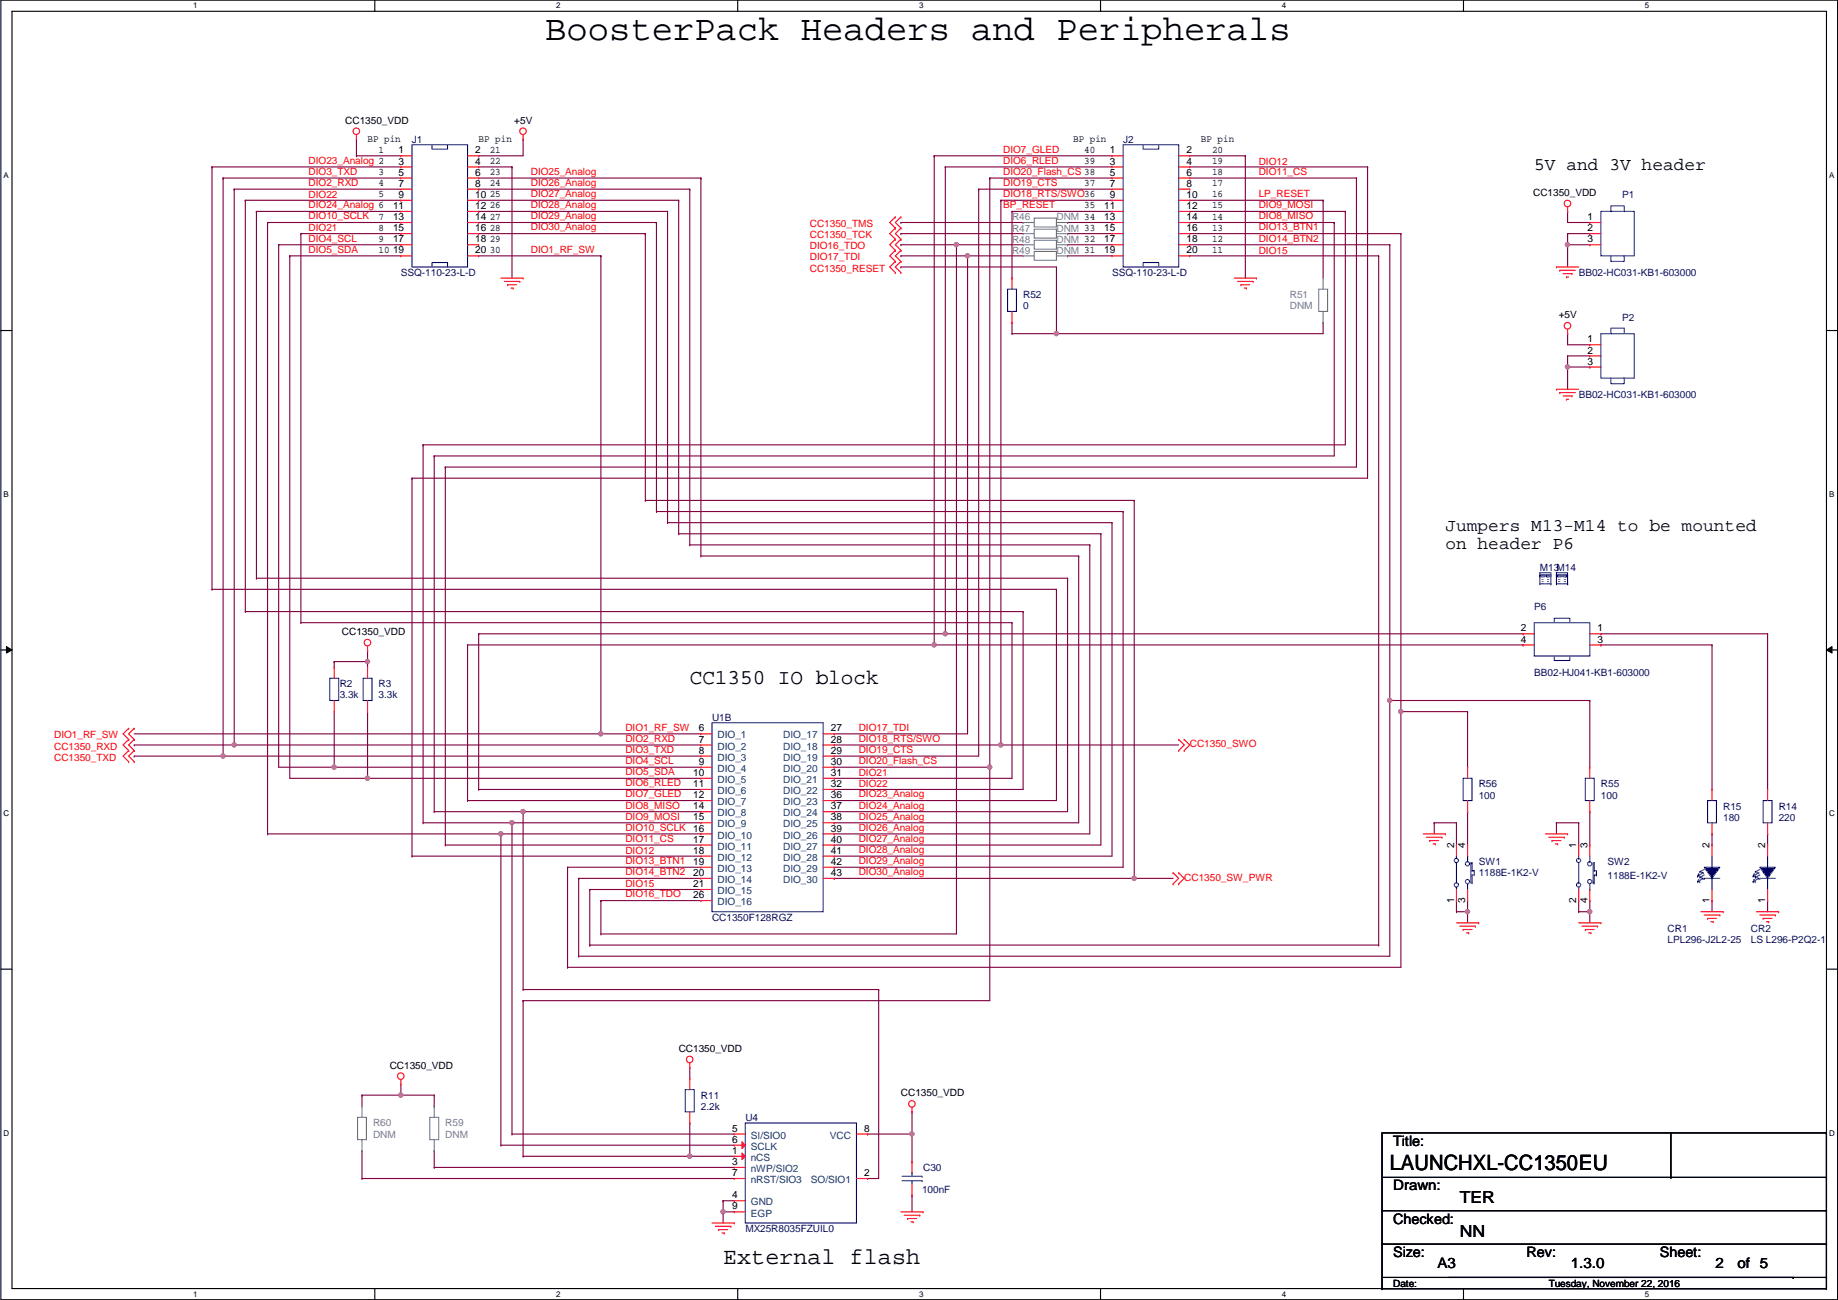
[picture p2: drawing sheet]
<svg xmlns="http://www.w3.org/2000/svg" width="420mm" height="297mm" viewBox="0 0 420 297" stroke-linecap="round" stroke-linejoin="round" font-family="sans-serif">
<path d="M.2 0h419.9v297h-419.9zM2.7 2.6h414.8v291.8h-414.8z" fill="none" stroke="#000" stroke-width=".25"/>
<g fill="#fff">
<path d="M44.2 .3h1v2h-1z"/>
<path d="M44.2 294.7h1v2h-1z"/>
</g>
<path d="M85.7 0v2.6M85.7 294.4v2.6" fill="none" stroke="#000" stroke-width=".25"/>
<g fill="#fff">
<path d="M127.1 .3h1v2h-1z"/>
<path d="M127.1 294.7h1v2h-1z"/>
</g>
<path d="M168.6 0v2.6M168.6 294.4v2.6" fill="none" stroke="#000" stroke-width=".25"/>
<g fill="#fff">
<path d="M210.1 .3h1v2h-1z"/>
<path d="M210.1 294.7h1v2h-1z"/>
</g>
<path d="M251.6 0v2.6M251.6 294.4v2.6" fill="none" stroke="#000" stroke-width=".25"/>
<g fill="#fff">
<path d="M293 .3h1v2h-1z"/>
<path d="M293 294.7h1v2h-1z"/>
</g>
<path d="M334.5 0v2.6M334.5 294.4v2.6" fill="none" stroke="#000" stroke-width=".25"/>
<g fill="#fff">
<path d="M376 .3h1v2h-1z"/>
<path d="M376 294.7h1v2h-1z"/>
<path d="M.8 39h1.2v2h-1.2z"/>
<path d="M418.2 39h1.1v2h-1.1z"/>
<path d="M.8 112h1.2v2h-1.2z"/>
<path d="M418.2 112h1.1v2h-1.1z"/>
</g>
<path d="M.2 75.5h2.5M417.5 75.5h2.6" fill="none" stroke="#000" stroke-width=".25"/>
<g fill="#fff">
<path d="M.8 185h1.3v1.9h-1.3z"/>
<path d="M418.2 185h1.2v1.9h-1.2z"/>
</g>
<path d="M.2 148.5h2.5M417.5 148.5h2.6" fill="none" stroke="#000" stroke-width=".25"/>
<path d="M1.5 147.7l1.2 .8-1.2 .7zM417.5 148.5l1.3-.8v1.5z" fill="#000"/>
<path d="M1.5 147.7l1.2 .8-1.2 .7zM417.5 148.5l1.3-.8v1.5z" fill="none" stroke="#000" stroke-width=".23"/>
<g fill="#fff">
<path d="M.8 257.9h1.3v2h-1.3z"/>
<path d="M418.2 257.9h1.2v2h-1.2z"/>
</g>
<path d="M.2 221.4h2.5M417.5 221.4h2.6" fill="none" stroke="#000" stroke-width=".25"/>
<path d="M358.3 53.4h.1M358.3 55.9h.1M358.3 53.4h5.1M358.3 53.4v7.6M358.3 55.9h5.1M363.4 53.4h.1M363.4 55.9h.1" fill="none" stroke="#800040" stroke-width=".25"/>
<circle cx="358.3" cy="55.9" r=".49" fill="#f0f"/>
<circle cx="358.3" cy="55.9" r=".49" fill="none" stroke="#f0f" stroke-width=".25"/>
<path d="M190.7 170.2h.1M190.7 170.2h38.1M208.5 254h.1M208.5 254v5.1" fill="none" stroke="#800040" stroke-width=".25"/>
<circle cx="228.8" cy="170.2" r=".49" fill="#f0f"/>
<circle cx="228.8" cy="170.2" r=".49" fill="none" stroke="#f0f" stroke-width=".25"/>
<path d="M218.6 55.9h.1M218.6 55.9h15.3M221.2 58.5h.1M221.2 58.5h12.7M358.3 81.3h.1M358.3 83.9h.1M358.3 81.3h5.1M358.3 81.3v7.6M358.3 83.9h5.1M363.4 81.3h.1M363.4 83.9h.1" fill="none" stroke="#800040" stroke-width=".25"/>
<circle cx="358.3" cy="83.8" r=".49" fill="#f0f"/>
<circle cx="358.3" cy="83.8" r=".49" fill="none" stroke="#f0f" stroke-width=".25"/>
<g fill="none" stroke="#800040" stroke-width=".25">
<path d="M81.5 31.8h.1M81.5 35.6h.1M81.5 31.8v3.8M81.5 35.6h10.1M109.4 38.1h7.6M117 38.1h.1M119.6 31.8h.1M119.6 31.8v3.8M272 35.6h12.7M284.7 35.6h.1M51 40.7h.1M51 40.7h40.6"/>
<path d="M53.5 43.2h.1M53.5 43.2h38.1M61.2 50.8h.1M61.2 50.8h30.4M63.7 55.9h.1M63.7 55.9h27.9M66.2 58.5h.1M66.2 58.5h25.4M109.4 50.8h40.7M109.4 53.4h38.1M109.4 58.5h28M137.4 58.5h.1"/>
<path d="M147.5 53.4h.1M150.1 50.8h.1M228.8 45.8h.1M228.8 45.8h25.4M272 50.8h33M272 40.7h38.1M272 48.3h35.5M305 50.8h.1M307.5 48.3h.1M310.1 40.7h.1M94.2 109.3h.1M94.2 109.3h218.4"/>
<path d="M99.3 104.2h.1M99.3 104.2h205.7M101.8 106.7h.1M101.8 106.7h208.3M58.6 132.1h.1M58.6 132.1h185.4M129.7 198.2h.1M129.7 198.2h30.5M132.3 200.7h.1M132.3 200.7h27.9M129.7 221h.1M129.7 221h190.5"/>
<path d="M157.7 256.6h.1M157.7 256.6v7.6"/>
</g>
<circle cx="157.7" cy="264.2" r=".49" fill="#f0f"/>
<circle cx="157.7" cy="264.2" r=".49" fill="none" stroke="#f0f" stroke-width=".25"/>
<path d="M117 259.1h.1M117 259.1h50.8M114.5 261.7h.1M114.5 261.7h53.3M119.6 264.2h.1M119.6 264.2h48.2M157.7 264.2h.1M165.3 274.4h.1M165.3 276.9h.1M165.3 274.4h2.5M165.3 274.4v2.5M165.3 276.9h2.5" fill="none" stroke="#800040" stroke-width=".25"/>
<circle cx="165.3" cy="276.9" r=".49" fill="#f0f"/>
<circle cx="165.3" cy="276.9" r=".49" fill="none" stroke="#f0f" stroke-width=".25"/>
<path d="M198.3 259.1h.1M198.3 259.1h10.2v6.4M165.3 276.9h.1M165.3 276.9v2.5M198.3 269.3h.1M198.3 269.3h2.6M208.5 265.5h.1" fill="none" stroke="#800040" stroke-width=".25"/>
<circle cx="208.5" cy="259.1" r=".49" fill="#f0f"/>
<circle cx="208.5" cy="259.1" r=".49" fill="none" stroke="#f0f" stroke-width=".25"/>
<g fill="none" stroke="#800040" stroke-width=".25">
<path d="M61.2 50.8h.1M61.2 50.8v139.7M305 50.8h.1M305 50.8v53.4M307.5 48.3h.1M307.5 48.3v53.3M310.1 40.7h.1M310.1 40.7v66M358.3 48.3h.1M358.3 48.3v2.5h5.1M363.4 50.8h.1M358.3 76.2h.1"/>
<path d="M358.3 76.2v2.6h5.1M363.4 78.8h.1M30.7 170.2h.1M30.7 172.8h.1M30.7 170.2h22.8M30.7 172.8h20.3M190.7 167.7h.1M190.7 167.7h30.5M61.2 190.5h.1M61.2 190.5h53.3M129.7 198.2h.1M129.7 198.2v22.8"/>
<path d="M137.4 213.4h.1M137.4 213.4h81.2"/>
</g>
<circle cx="114.5" cy="190.5" r=".49" fill="#f0f"/>
<circle cx="114.5" cy="190.5" r=".49" fill="none" stroke="#f0f" stroke-width=".25"/>
<path d="M96.7 188h.1M96.7 188h20.3" fill="none" stroke="#800040" stroke-width=".25"/>
<circle cx="117" cy="188" r=".49" fill="#f0f"/>
<circle cx="117" cy="188" r=".49" fill="none" stroke="#f0f" stroke-width=".25"/>
<path d="M96.7 101.6h.1M96.7 101.6v86.4M96.7 101.6h210.8M99.3 185.5h.1M99.3 185.5h20.3" fill="none" stroke="#800040" stroke-width=".25"/>
<circle cx="119.6" cy="185.4" r=".49" fill="#f0f"/>
<circle cx="119.6" cy="185.4" r=".49" fill="none" stroke="#f0f" stroke-width=".25"/>
<g fill="none" stroke="#800040" stroke-width=".25">
<path d="M99.3 104.2h.1M99.3 104.2v81.3M101.8 106.7h.1M101.8 106.7v86.4M391.4 147.4h.1M391.4 147.4v33M404.1 144.8h.1M404.1 144.8v35.6M101.8 193.1h.1M101.8 193.1h58.4M114.5 190.5h.1M114.5 190.5v71.2"/>
<path d="M114.5 190.5h45.7M117 188h.1M117 188v71.1M117 188h43.2M391.4 190.5h.1M391.4 190.5v2.6M404.1 190.5h.1M404.1 190.5v2.6M360.9 205.8h.1M360.9 205.8v2.5M363.4 208.3h.1M363.4 205.8h.1"/>
<path d="M363.4 205.8v5.1M391.4 205.8h.1M391.4 205.8v2.5M404.1 205.8h.1M404.1 205.8v2.5"/>
</g>
<circle cx="363.4" cy="208.3" r=".49" fill="#f0f"/>
<circle cx="363.4" cy="208.3" r=".49" fill="none" stroke="#f0f" stroke-width=".25"/>
<path d="M109.4 144.8h.1M109.4 144.8h106.7M335.5 162.6h.1M335.5 162.6v12.7M363.4 160.1h.1M363.4 160.1v15.2M335.5 208.3h.1M335.5 208.3v2.6M360.9 208.3h.1M360.9 208.3h2.5" fill="none" stroke="#800040" stroke-width=".25"/>
<circle cx="216.1" cy="144.8" r=".49" fill="#f0f"/>
<circle cx="216.1" cy="144.8" r=".49" fill="none" stroke="#f0f" stroke-width=".25"/>
<path d="M109.4 35.6h.1M109.4 35.6h10.2M218.6 55.9h.1M218.6 55.9v157.5M221.2 58.5h.1M221.2 58.5v109.2M366 147.4h.1M366 144.8h.1M366 147.4h25.4M366 144.8h38.1" fill="none" stroke="#800040" stroke-width=".25"/>
<circle cx="221.2" cy="58.4" r=".49" fill="#f0f"/>
<circle cx="221.2" cy="58.4" r=".49" fill="none" stroke="#f0f" stroke-width=".25"/>
<path d="M53.5 43.2h.1M53.5 43.2v127" fill="none" stroke="#800040" stroke-width=".25"/>
<circle cx="53.5" cy="170.2" r=".49" fill="#f0f"/>
<circle cx="53.5" cy="170.2" r=".49" fill="none" stroke="#f0f" stroke-width=".25"/>
<path d="M51 40.7h.1M51 40.7v132.1M53.5 170.2h.1M53.5 170.2h106.7" fill="none" stroke="#800040" stroke-width=".25"/>
<circle cx="51" cy="172.7" r=".49" fill="#f0f"/>
<circle cx="51" cy="172.7" r=".49" fill="none" stroke="#f0f" stroke-width=".25"/>
<g fill="none" stroke="#800040" stroke-width=".25">
<path d="M63.7 55.9h.1M63.7 55.9v119.4h12.7M66.2 58.5h.1M66.2 58.5v119.3h17.8M137.4 58.5h.1M137.4 58.5v109.2M228.8 45.8h.1M228.8 45.8v124.4M106.9 147.4h.1M106.9 147.4v35.5M109.4 144.8h.1M109.4 144.8v35.6"/>
<path d="M216.1 144.8h132.1M348.2 144.8h.1M51 172.8h.1M51 172.8h109.2M76.4 175.3h.1M84 177.8h.1M137.4 167.7h.1M137.4 167.7h22.8M106.9 182.9h.1M106.9 182.9h53.3M109.4 180.4h.1M109.4 180.4h50.8"/>
<path d="M190.7 182.9h.1M190.7 185.5h.1M190.7 188h.1M190.7 190.5h.1M190.7 193.1h.1M190.7 195.6h.1M190.7 198.2h.1M190.7 182.9h50.8M190.7 185.5h53.3M190.7 188h55.9M190.7 190.5h58.4M190.7 193.1h61"/>
<path d="M190.7 195.6h63.5M190.7 198.2h66M134.8 203.2h.1M134.8 203.2h25.4"/>
</g>
<circle cx="137.3" cy="167.7" r=".49" fill="#f0f"/>
<circle cx="137.3" cy="167.7" r=".49" fill="none" stroke="#f0f" stroke-width=".25"/>
<g fill="none" stroke="#800040" stroke-width=".25">
<path d="M205.9 50.8h.1M205.9 53.4h.1M205.9 50.8h28M205.9 53.4h28M272 45.8h30.5M302.5 45.8h.1M94.2 109.3h.1M94.2 109.3v86.3M190.7 177.8h.1M190.7 175.3h.1M190.7 177.8h40.6M190.7 175.3h35.6"/>
<path d="M94.2 195.6h.1M94.2 195.6h66M119.6 185.5h.1M119.6 185.5v40.6M119.6 185.5h40.6M190.7 180.4h.1M190.7 180.4h43.2M119.6 226.1h.1M119.6 226.1h81.3M200.9 226.1h.1M200.9 226.1v43.2"/>
</g>
<circle cx="226.2" cy="175.3" r=".49" fill="#f0f"/>
<circle cx="226.2" cy="175.3" r=".49" fill="none" stroke="#f0f" stroke-width=".25"/>
<g fill="none" stroke="#800040" stroke-width=".25">
<path d="M205.9 55.9h.1M205.9 55.9h12.7M223.7 43.2h.1M223.7 43.2v129.6h-33M226.3 40.7h.1M226.3 40.7v134.6M233.9 139.7h.1M233.9 139.7v40.7M231.3 142.3h.1M231.3 142.3v35.5M190.7 172.8h.1M190.7 200.7h.1"/>
<path d="M190.7 200.7h68.6M119.6 228.6h.1M119.6 228.6h106.7M119.6 228.6v35.6"/>
</g>
<circle cx="218.6" cy="55.9" r=".49" fill="#f0f"/>
<circle cx="218.6" cy="55.9" r=".49" fill="none" stroke="#f0f" stroke-width=".25"/>
<g fill="none" stroke="#800040" stroke-width=".25">
<path d="M117 38.1h.1M117 38.1v25.4M284.7 35.6h.1M284.7 35.6v27.9M205.9 58.5h.1M205.9 58.5h15.3M244 50.8h.1M244 53.4h.1M244 55.9h.1M244 58.5h.1M244 58.5h10.2M244 50.8h10.2"/>
<path d="M244 53.4h10.2M244 55.9h10.2M302.5 45.8h.1M302.5 45.8v17.7M205.9 61h.1M205.9 61h35.6v15.2M231.3 76.2h.1M231.3 76.2h10.2M241.5 76.2h.1M332.9 205.8h.1M332.9 208.3h.1M332.9 205.8v2.5"/>
<path d="M335.5 205.8h.1M335.5 205.8v2.5h-2.6"/>
</g>
<circle cx="335.5" cy="208.3" r=".49" fill="#f0f"/>
<circle cx="335.5" cy="208.3" r=".49" fill="none" stroke="#f0f" stroke-width=".25"/>
<g fill="none" stroke="#800040" stroke-width=".25">
<path d="M48.5 38.1h.1M48.5 38.1v96.6M48.5 38.1h43.1M58.6 48.3h.1M58.6 48.3v83.8M58.6 48.3h33M147.5 53.4h.1M147.5 53.4v60.9M150.1 50.8h.1M150.1 50.8v66.1M223.7 43.2h.1M223.7 43.2h30.5"/>
<path d="M226.3 40.7h.1M226.3 40.7h27.9M147.5 114.3h.1M147.5 114.3h111.8M150.1 116.9h.1M150.1 116.9h106.6M152.6 119.4h.1M152.6 119.4h101.6M256.7 116.9h.1M256.7 116.9v81.3M259.3 114.3h.1M259.3 114.3v86.4"/>
<path d="M48.5 134.7h.1M48.5 134.7h193M56.1 139.7h.1M56.1 139.7h177.8M155.1 122h.1M155.1 122h96.6M157.7 124.5h.1M157.7 124.5h91.4M241.5 134.7h.1M241.5 134.7v48.2M244 132.1h.1M244 132.1v53.4"/>
<path d="M246.6 127h.1M246.6 127v61M249.1 124.5h.1M249.1 124.5v66M251.7 122h.1M251.7 122v71.1M68.8 142.3h.1M68.8 142.3h162.5M327.9 188h.1M327.9 188h5M327.9 188v2.5M332.9 188h.1"/>
<path d="M332.9 188v5.1M355.8 188h.1M355.8 188v2.5M355.8 188h5.1M360.9 188h.1M360.9 188v5.1M132.3 218.5h.1M132.3 200.7h.1M132.3 218.5h185.4M132.3 200.7v17.8"/>
</g>
<circle cx="259.3" cy="200.7" r=".49" fill="#f0f"/>
<circle cx="259.3" cy="200.7" r=".49" fill="none" stroke="#f0f" stroke-width=".25"/>
<path d="M106.9 147.4h.1M106.9 147.4h106.7" fill="none" stroke="#800040" stroke-width=".25"/>
<circle cx="213.5" cy="147.3" r=".49" fill="#f0f"/>
<circle cx="213.5" cy="147.3" r=".49" fill="none" stroke="#f0f" stroke-width=".25"/>
<g fill="none" stroke="#800040" stroke-width=".25">
<path d="M213.6 35.6h.1M213.6 35.6h40.6M213.6 35.6v111.8h134.6M216.1 38.1h.1M216.1 38.1h38.1M216.1 38.1v106.7M272 38.1h40.6M312.6 38.1h.1M312.6 38.1v71.2M272 53.4h48.2M320.2 53.4h.1M320.2 53.4v109.2"/>
<path d="M254.2 119.4h.1M254.2 119.4v76.2M348.2 147.4h.1M226.3 175.3h.1M226.3 175.3v53.3M228.8 170.2h.1M228.8 170.2h40.6M320.2 162.6h.1M335.5 185.5h.1M335.5 185.5v7.6M363.4 185.5h.1M363.4 185.5v7.6"/>
</g>
<circle cx="320.2" cy="162.6" r=".49" fill="#f0f"/>
<circle cx="320.2" cy="162.6" r=".49" fill="none" stroke="#f0f" stroke-width=".25"/>
<path d="M272 55.9h45.7M317.7 55.9h.1M317.7 55.9v104.2M317.7 160.1h.1M320.2 162.6h.1M320.2 162.6h15.3" fill="none" stroke="#800040" stroke-width=".25"/>
<circle cx="317.7" cy="160" r=".49" fill="#f0f"/>
<circle cx="317.7" cy="160" r=".49" fill="none" stroke="#f0f" stroke-width=".25"/>
<g fill="none" stroke="#800040" stroke-width=".25">
<path d="M272 58.5h43.2M315.2 58.5h.1M315.2 58.5v157.4M84 148.6h.1M84 148.6v2.6M317.7 160.1h.1M317.7 160.1h45.7M317.7 160.1v58.4M320.2 162.6h.1M320.2 162.6v58.4M134.8 215.9h.1M134.8 215.9h180.4"/>
<path d="M134.8 203.2v12.7M315.2 215.9h.1"/>
</g>
<circle cx="84" cy="151.1" r=".49" fill="#f0f"/>
<circle cx="84" cy="151.1" r=".49" fill="none" stroke="#f0f" stroke-width=".25"/>
<g fill="none" stroke="#800040" stroke-width=".25">
<path d="M56.1 45.8h.1M56.1 45.8h35.5M56.1 45.8v93.9M68.8 53.4h.1M68.8 53.4v88.9M68.8 53.4h22.8M91.6 53.4h.1M109.4 48.3h.1M109.4 45.8h.1M109.4 43.2h.1M109.4 45.8h45.7M109.4 48.3h43.2"/>
<path d="M109.4 43.2h48.3M109.4 40.7h50.8M152.6 48.3h.1M152.6 48.3v71.1M155.1 45.8h.1M155.1 45.8v76.2M157.7 43.2h.1M157.7 43.2v81.3M160.2 40.7h.1M160.2 40.7v86.3M160.2 127h.1M160.2 127h86.4"/>
<path d="M76.4 151.2h.1M76.4 151.2h7.6M84 177.8h.1M84 162.6v15.2M84 177.8h76.2"/>
</g>
<circle cx="84" cy="177.8" r=".49" fill="#f0f"/>
<circle cx="84" cy="177.8" r=".49" fill="none" stroke="#f0f" stroke-width=".25"/>
<path d="M76.4 175.3h.1M76.4 162.6v12.7M76.4 175.3h83.8" fill="none" stroke="#800040" stroke-width=".25"/>
<circle cx="76.4" cy="175.3" r=".49" fill="#f0f"/>
<circle cx="76.4" cy="175.3" r=".49" fill="none" stroke="#f0f" stroke-width=".25"/>
<path d="M231.3 48.3h.1M231.3 48.3h22.9M231.3 48.3v15.2M231.3 63.5h.1M231.3 73.7h.1M231.3 73.7v2.5M241.5 76.2h.1M302.5 73.7h.1M302.5 73.7v2.5h-61" fill="none" stroke="#800040" stroke-width=".25"/>
<circle cx="241.5" cy="76.2" r=".49" fill="#f0f"/>
<circle cx="241.5" cy="76.2" r=".49" fill="none" stroke="#f0f" stroke-width=".25"/>
<g fill="none" stroke="#800040" stroke-width=".25">
<path d="M30.7 167.7h106.7M137.4 167.7h.1M137.4 205.8h.1M137.4 205.8v7.6M137.4 205.8h22.8M82.8 250.2h.1M82.8 250.2v2.6M82.8 250.2h16.5M91.6 250.2h.1M91.6 247.7v2.5M99.3 252.8h.1M99.3 250.2h.1"/>
<path d="M99.3 250.2v2.6M82.8 269.3h.1M82.8 262.9h.1M82.8 269.3h85M82.8 262.9v6.4M99.3 266.7h.1M99.3 262.9h.1M99.3 266.7h68.5M99.3 262.9v3.8"/>
</g>
<circle cx="91.6" cy="250.2" r=".49" fill="#f0f"/>
<circle cx="91.6" cy="250.2" r=".49" fill="none" stroke="#f0f" stroke-width=".25"/>
<path d="M76.4 151.2h.1M76.4 151.2v1.2M84 151.2h.1M84 151.2v1.2M259.3 200.7h.1M259.3 200.7h8.9M157.7 243.9h.1M157.7 243.9v2.5M208.5 273.1h.1M208.5 273.1v3.8" fill="none" stroke="#800040" stroke-width=".25"/>
<g fill="none" stroke="#f00" stroke-width=".25">
<path d="M81.5 31.8h.1M81.5 30.8v1M119.6 31.8h.1M119.6 30.8v1M204.7 59.7h.1M204.7 49.6h.1M204.7 52.1h.1M204.7 54.7h.1M204.7 57.2h.1M204.7 59.7l-1.3 1.3 1.3 1.3M204.7 49.6l-1.3 1.2 1.3 1.3M204.7 52.1l-1.3 1.3 1.3 1.3"/>
<path d="M204.7 54.7l-1.3 1.2 1.3 1.3M204.7 57.2l-1.3 1.3 1.3 1.2M205.9 59.7h.1M205.9 49.6h.1M205.9 52.1h.1M205.9 54.7h.1M205.9 57.2h.1M205.9 59.7l-1.2 1.3 1.2 1.3M205.9 49.6l-1.2 1.2 1.2 1.3M205.9 52.1l-1.2 1.3 1.2 1.3M205.9 54.7l-1.2 1.2 1.2 1.3M205.9 57.2l-1.2 1.3 1.2 1.2"/>
<path d="M358.3 48.3h.1M358.3 47.3v1M114.5 63.5h5.1M115.3 64.3h3.5M116 65.1h.1M116 65.1h2.1M116.8 65.8h.5M117.3 65.8h.1M118.8 64.3h.1M119.6 63.5h.1M204.7 62.3h.1M205.9 62.3h.1"/>
<path d="M282.1 63.5h5.1M282.9 64.3h3.6M283.7 65.1h.1M283.7 65.1h2M284.4 65.8h.5M284.9 65.8h.1M286.5 64.3h.1M287.2 63.5h.1M355.8 61h.1M355.8 61h5.1M356.6 61.8h.1M356.6 61.8h3.5"/>
<path d="M357.3 62.5h2.1M358.1 63.3h.1M358.1 63.3h.5M358.3 76.2h.1M358.3 75.2v1M359.4 62.5h.1M355.8 88.9h.1M355.8 88.9h5.1M356.6 89.7h.1M356.6 89.7h3.5M357.3 90.5h2.1M358.1 91.2h.1"/>
<path d="M358.1 91.2h.5M359.4 90.5h.1M84 148.6h.1M84 147.6v1M29.4 171.5h.1M29.4 174h.1M29.4 166.4h.1M29.4 169h.1M29.4 171.5l-1.3 1.3 1.3 1.2M29.4 166.4l-1.3 1.3 1.3 1.3M29.4 169l-1.3 1.2 1.3 1.3M30.7 171.5h.1"/>
<path d="M30.7 174h.1M30.7 166.4h.1M30.7 169h.1M30.7 171.5l-1.3 1.3 1.3 1.2M30.7 166.4l-1.3 1.3 1.3 1.3M30.7 169l-1.3 1.2 1.3 1.3M269.4 171.5h.1M269.4 169h.1M269.4 169l1.3 1.2-1.3 1.3M270.7 171.5h.1M270.7 169h.1M270.7 169l1.3 1.2-1.3 1.3"/>
<path d="M363.4 175.3h.1M363.4 175.3v2.5M268.2 199.4h.1M268.2 199.4l1.2 1.3-1.2 1.3M269.4 199.4h.1M269.4 199.4l1.3 1.3-1.3 1.3M325.3 190.5h5.1M326.1 191.3h3.5M326.8 192.1h.1M326.8 192.1h2.1M327.6 192.8h.5M328.1 192.8h.1"/>
<path d="M329.6 191.3h.1M330.4 190.5h.1M353.3 190.5h5M354 191.3h3.6M354.8 192.1h.1M354.8 192.1h2M355.5 192.8h.6M356.1 192.8h.1M357.6 191.3h.1M358.3 190.5h.1M363.4 185.5h.1M363.4 182.9v2.6"/>
<path d="M391.4 190.5h.1M391.4 180.4h.1M391.4 180.4v2.5M391.4 188v2.5M268.2 202h.1M269.4 202h.1M332.9 210.9h5.1M333.7 211.6h3.6M334.5 212.4h.1M334.5 212.4h2M335.2 213.1h.5M335.7 213.1h.1"/>
<path d="M337.3 211.6h.1M338 210.9h.1M360.9 210.9h5.1M361.6 211.6h3.6M362.4 212.4h.1M362.4 212.4h2M363.2 213.1h.5M363.7 213.1h.1M365.2 211.6h.1M366 210.9h.1M388.8 208.3h5.1M389.6 209.1h3.5"/>
<path d="M390.3 209.8h.1M390.3 209.8h2.1M391.1 210.6h.5M391.6 210.6h.1M393.1 209.1h.1M393.9 208.3h.1M401.5 208.3h5.1M402.3 209.1h3.5M403 209.8h.1M403 209.8h2.1M403.8 210.6h.5M404.3 210.6h.1"/>
<path d="M405.8 209.1h.1M406.6 208.3h.1M91.6 247.7h.1M91.6 246.7v1M157.7 243.9h.1M157.7 242.9v1M208.5 254h.1M208.5 253v1M162.8 279.4h5M167.8 279.4h.1M205.9 276.9h5.1M206.7 277.7h3.6"/>
<path d="M207.5 278.4h.1M207.5 278.4h2M208.2 279.2h.5M208.7 279.2h.1M210.3 277.7h.1M211 276.9h.1M163.5 280.2h3.6M164.3 281h.1M164.3 281h2M165 281.7h.6M165.6 281.7h.1M167.1 280.2h.1"/>
<circle cx="81.5" cy="30" r=".75"/>
<circle cx="119.6" cy="30" r=".75"/>
<circle cx="358.3" cy="46.5" r=".75"/>
<circle cx="358.3" cy="74.4" r=".75"/>
<circle cx="84" cy="146.8" r=".75"/>
<circle cx="91.6" cy="245.9" r=".75"/>
<circle cx="157.7" cy="242.1" r=".75"/>
<circle cx="208.5" cy="252.2" r=".75"/>
</g>
<g fill="none" stroke="#000" stroke-width=".25">
<path d="M315.9 258.9h101.6v33h-101.6zM382 258.9v10.1M315.9 269h101.6M315.9 276.6h101.6M382 269h.1M417.5 269h.1M417.5 276.6h.1M315.9 294.4h.1M315.9 284.3h101.6M315.9 291.9v2.5M315.9 294.4h101.6M331.2 291.9h78.7"/>
<path d="M409.9 291.9h.1M417.5 284.3h.1M417.5 294.4h.1M417.5 291.9h.1M417.5 291.9v2.5"/>
</g>
<path d="M362.4 177.8h2v5.1h-2zM390.3 182.9h2.1v5.1h-2.1zM170.4 256.6h25.4v22.8h-25.4z" fill="none" stroke="#00f" stroke-width=".25"/>
<path d="M233.9 53.4h.1M233.9 53.4h2.5M236.4 52.4h5.1v2h-5.1zM241.5 53.4h2.5M244 53.4h.1M98.2 255.3h2.1v5.1h-2.1zM99.3 252.8h.1M99.3 252.8v2.5M99.3 262.9h.1M99.3 260.4v2.5" fill="none" stroke="#808080" stroke-width=".25"/>
<path d="M169.6 263.4l.8 .8-.8 .8z" fill="#f00"/>
<path d="M167.8 259.1h.1M167.8 259.1h2.6M167.8 264.2h.1M167.8 266.7h.1M167.8 274.4h.1M167.8 264.2h2.6M167.8 266.7h2.6M167.8 274.4h2.6M169.6 263.4l.8 .8-.8 .8zM195.8 269.3h2.5M198.3 269.3h.1" fill="none" stroke="#f00" stroke-width=".25"/>
<path d="M169.6 260.9l.8 .8-.8 .7z" fill="#f00"/>
<g fill="none" stroke="#f00" stroke-width=".25">
<path d="M254.2 35.6h.1M254.2 38.1h.1M254.2 35.6h2.5M254.2 38.1h2.5M269.4 35.6h2.6M269.4 38.1h2.6M272 35.6h.1M272 38.1h.1M254.2 40.7h.1M254.2 43.2h.1M254.2 45.8h.1M254.2 48.3h.1"/>
<path d="M254.2 50.8h.1M254.2 53.4h.1M254.2 55.9h.1M254.2 58.5h.1M254.2 40.7h2.5M254.2 43.2h2.5M254.2 45.8h2.5M254.2 48.3h2.5M254.2 50.8h2.5M254.2 53.4h2.5M254.2 55.9h2.5M254.2 58.5h2.5"/>
<path d="M269.4 40.7h2.6M269.4 43.2h2.6M269.4 45.8h2.6M269.4 48.3h2.6M269.4 50.8h2.6M269.4 53.4h2.6M269.4 55.9h2.6M269.4 58.5h2.6M272 40.7h.1M272 43.2h.1M272 45.8h.1M272 48.3h.1"/>
<path d="M272 50.8h.1M272 53.4h.1M272 55.9h.1M272 58.5h.1M76.4 152.4h.1M76.4 152.4v2.6M76.4 162.6h.1M76.4 160.1v2.5M335.5 175.3h.1M335.5 175.3v2.5M332.9 193.1h.1M332.9 193.1v2.5"/>
<path d="M335.5 185.5h.1M335.5 193.1h.1M335.5 182.9v2.6M335.5 193.1v2.5M332.9 205.8h.1M332.9 203.2v2.6M335.5 205.8h.1M335.5 203.2v2.6M195.8 259.1h2.5M198.3 259.1h.1M167.8 261.7h.1M167.8 269.3h.1"/>
<path d="M167.8 276.9h.1M167.8 261.7h2.6M167.8 269.3h2.6M167.8 276.9h2.6M169.6 260.9l.8 .8-.8 .7z"/>
</g>
<g fill="none" stroke="#00f" stroke-width=".25">
<path d="M256.7 33.1h12.7v27.9h-12.7zM261.3 33.1v1h3.6v-1M261.3 61v-1h3.6v1M75.4 155h2v5.1h-2zM334.5 177.8h2v5.1h-2zM332.9 197.1h.1M332.9 195.6h.1M332.9 195.6v.5M332.9 197.1v4.6M335.5 195.6h.1M335.5 195.6v1.3M336.2 197.1h.1"/>
<path d="M336.2 197.1h.3M336.2 197.1v4.6h.3M336.5 197.1h.1M336.5 199.9h.1M336.5 198.9h.1M336.5 197.1v1.8M336.5 199.9v1.8M336.5 198.9h.5M337 198.9h.1M337 198.9v1h-.5M332.9 202.7h.1M332.9 202.7v.5"/>
<path d="M335.5 202h.1M335.5 202v1.2M336.5 201.7h.1M389.6 200.7h.1M389.6 200.7h3.5"/>
<circle cx="332.9" cy="196.6" r=".49"/>
<circle cx="335.5" cy="197.4" r=".49"/>
<circle cx="332.9" cy="202.2" r=".49"/>
<circle cx="335.5" cy="201.4" r=".49"/>
</g>
<path d="M233.9 55.9h.1M233.9 55.9h2.5M236.4 54.9h5.1v2h-5.1zM241.5 55.9h2.5M244 55.9h.1M81.7 255.3h2.1v5.1h-2.1zM82.8 252.8h.1M82.8 252.8v2.5M82.8 262.9h.1M82.8 260.4v2.5" fill="none" stroke="#808080" stroke-width=".25"/>
<path d="M389.6 198.2h3.5l-1.7 2.5z" fill-rule="evenodd" fill="#00f"/>
<g fill="none" stroke="#00f" stroke-width=".25">
<path d="M94.2 33.1h12.7v27.9h-12.7zM98.8 33.1v1h3.5v-1M366 48.3h7.6v10.2h-7.6zM368.2 58.5v1.2h3.1v-1.2h-.3M368.5 48.3h-.3v-1.3h3.1v1.3M98.8 61v-1h3.5v1M352 130.9h.1M352 133.4h.1M352 131.6h.1M352 131.4h.1M352 133.4h2.5M352 130.9h2.5v.5"/>
<path d="M352 131.6h2.5v1.8M352 130.9v.5M352 131.6v1.8M352 131.4h2.5M352.2 131.6h.1M352.2 131.4v.2M353 131.6h.1M353 131.4v.2M353.5 131.6h.1M353.5 131.4v.2M354.3 131.6h.1M354.3 131.4v.2"/>
<path d="M354.5 133.4h.1M354.5 131.4h.1M355.8 130.9h.1M355.8 133.4h.1M355.8 131.6h.1M355.8 131.4h.1M355.8 133.4h2.5M355.8 130.9h2.5v.5M355.8 131.6h2.5v1.8M355.8 131.4h2.5M355.8 130.9v.5M355.8 131.6v1.8"/>
<path d="M356.1 131.6h.1M356.1 131.4v.2M356.8 131.6h.1M356.8 131.4v.2M357.3 131.6h.1M357.3 131.4v.2M358.1 131.6h.1M358.1 131.4v.2M358.3 133.4h.1M358.3 131.4h.1M83 155h2v5.1h-2zM350.7 142.3h12.7v7.6h-12.7z"/>
<path d="M355.3 142.3v-1h3.5v1M355.3 149.9v1h3.5v-1M162.8 165.1h25.4v43.2h-25.4zM388.3 199.7h.1M388.3 199.7l-.2 .5M388.6 199.2h.1M388.6 199.2l.7 .2M389.3 199.4h.1M389.3 199.4l-1.2 .8M389.6 198.2h3.5l-1.7 2.5zM389.6 198.7l-1 .5M389.6 199.9l-1 .5"/>
<path d="M391.4 198.2h.1M391.4 195.6v2.6M388.1 200.2h.1M388.1 201.5h.1M388.1 200.2h.5M388.1 201.5h.5M388.3 201h.1M388.3 201l-.2 .5M388.6 200.2h.1M388.6 201.5h.1M388.6 200.4h.1M388.6 200.4l.7 .3"/>
<path d="M389.3 200.7h.1M389.3 200.7l-1.2 .8M391.4 200.7h.1M391.4 200.7v2.5M402.3 200.7h.1M402.3 200.7h3.5M156.7 249h2v5h-2z"/>
</g>
<g fill="none" stroke="#f00" stroke-width=".25">
<path d="M91.6 35.6h.1M91.6 38.1h.1M91.6 35.6h2.6M91.6 38.1h2.6M106.9 35.6h2.5M106.9 38.1h2.5M109.4 35.6h.1M109.4 38.1h.1M91.6 40.7h.1M91.6 43.2h.1M91.6 45.8h.1M91.6 48.3h.1"/>
<path d="M91.6 50.8h.1M91.6 53.4h.1M91.6 55.9h.1M91.6 58.5h.1M91.6 50.8h2.6M91.6 53.4h2.6M91.6 55.9h2.6M91.6 40.7h2.6M91.6 43.2h2.6M91.6 45.8h2.6M91.6 48.3h2.6M91.6 58.5h2.6"/>
<path d="M106.9 50.8h2.5M106.9 53.4h2.5M106.9 55.9h2.5M106.9 40.7h2.5M106.9 43.2h2.5M106.9 45.8h2.5M106.9 48.3h2.5M106.9 58.5h2.5M109.4 40.7h.1M109.4 43.2h.1M109.4 45.8h.1M109.4 48.3h.1"/>
<path d="M109.4 50.8h.1M109.4 53.4h.1M109.4 55.9h.1M109.4 58.5h.1M363.4 50.8h.1M363.4 53.4h.1M363.4 55.9h.1M363.4 50.8h2.6M363.4 53.4h2.6M363.4 55.9h2.6M84 152.4h.1M84 152.4v2.6"/>
<path d="M348.2 144.8h.1M348.2 147.4h.1M348.2 144.8h2.5M348.2 147.4h2.5M363.4 144.8h2.6M363.4 147.4h2.6M366 144.8h.1M366 147.4h.1M84 162.6h.1M84 160.1v2.5M160.2 167.7h.1M160.2 170.2h.1"/>
<path d="M160.2 172.8h.1M160.2 175.3h.1M160.2 177.8h.1M160.2 167.7h2.6M160.2 170.2h2.6M160.2 172.8h2.6M160.2 175.3h2.6M160.2 177.8h2.6M188.2 167.7h2.5M188.2 170.2h2.5M188.2 172.8h2.5M188.2 175.3h2.5"/>
<path d="M188.2 177.8h2.5M190.7 167.7h.1M190.7 170.2h.1M190.7 172.8h.1M190.7 175.3h.1M190.7 177.8h.1M160.2 180.4h.1M160.2 182.9h.1M160.2 185.5h.1M160.2 188h.1M160.2 190.5h.1M160.2 193.1h.1"/>
<path d="M160.2 195.6h.1M160.2 198.2h.1M160.2 180.4h2.6M160.2 182.9h2.6M160.2 185.5h2.6M160.2 188h2.6M160.2 190.5h2.6M160.2 193.1h2.6M160.2 195.6h2.6M160.2 198.2h2.6M188.2 180.4h2.5M188.2 182.9h2.5"/>
<path d="M188.2 185.5h2.5M188.2 188h2.5M188.2 190.5h2.5M188.2 193.1h2.5M188.2 195.6h2.5M188.2 198.2h2.5M190.7 180.4h.1M190.7 182.9h.1M190.7 185.5h.1M190.7 188h.1M190.7 190.5h.1M190.7 193.1h.1"/>
<path d="M190.7 195.6h.1M190.7 198.2h.1M391.4 193.1h.1M391.4 193.1v2.5M160.2 200.7h.1M160.2 203.2h.1M160.2 205.8h.1M160.2 200.7h2.6M160.2 203.2h2.6M160.2 205.8h2.6M188.2 200.7h2.5M190.7 200.7h.1"/>
<path d="M391.4 205.8h.1M391.4 203.2v2.6M157.7 256.6h.1M157.7 246.4h.1M157.7 246.4v2.6M157.7 254v2.6"/>
</g>
<g fill="none" stroke="#00f" stroke-width=".25" stroke-dasharray="0 .5">
<path d="M352.5 130.9v2.5M352.5 133.4h.1M352.8 130.9v2.5M352.8 133.4h.1M353.8 130.9v2.5M353.8 133.4h.1M354 130.9v2.5M354 133.4h.1M356.3 130.9v2.5M356.3 133.4h.1M356.6 130.9v2.5M356.6 133.4h.1"/>
<path d="M357.6 130.9v2.5M357.6 133.4h.1M357.8 130.9v2.5M357.8 133.4h.1"/>
</g>
<path d="M233.9 58.5h.1M233.9 58.5h2.5M236.4 57.4h5.1v2.1h-5.1zM241.5 58.5h2.5M244 58.5h.1M301.4 66.1h2.1v5.1h-2.1zM302.5 63.5h.1M302.5 73.7h.1M302.5 63.5v2.6M302.5 71.2v2.5" fill="none" stroke="#808080" stroke-width=".25"/>
<path d="M402.3 198.2h3.5l-1.7 2.5z" fill-rule="evenodd" fill="#00f"/>
<g fill="none" stroke="#00f" stroke-width=".25">
<path d="M230.3 66.1h2.1v5.1h-2.1zM366 76.2h7.6v10.2h-7.6zM368.5 76.2h-.3v-1.2h3.1v1.2M368.2 86.4v1.3h3.1v-1.3h-.3M360.9 196.1h.1M360.9 195.6v.5M360.9 197.1v4.6M363.4 196.9h.1M363.4 195.6v1.3M364.4 198.9h.1M364.4 199.9h.1M364.4 197.1h.1"/>
<path d="M364.4 197.1v1.8M364.4 199.9v1.8M364.4 198.9h.5v1M364.4 199.9h.5M364.4 197.1h-.2v4.6M364.9 199.9h.1M401 199.7h.1M401 199.7l-.2 .5M401.3 199.2h.1M401.3 199.2l.7 .2M402 199.4h.1M402 199.4l-1.2 .8"/>
<path d="M402.3 198.2h3.5l-1.7 2.5zM402.3 198.7l-1 .5M402.3 199.9l-1 .5M403 182.9h2.1v5.1h-2.1zM404.1 198.2h.1M404.1 195.6v2.6M360.9 201.7h.1M360.9 203.2h.1M360.9 202.7v.5M363.4 203.2h.1M363.4 202v1.2M364.2 201.7h.1"/>
<path d="M364.2 201.7h.2M364.4 201.7h.1M400.8 200.2h.1M400.8 201.5h.1M400.8 200.2h.5M400.8 201.5h.5M401 201h.1M401 201l-.2 .5M401.3 200.2h.1M401.3 201.5h.1M401.3 200.4h.1M401.3 200.4l.7 .3"/>
<path d="M402 200.7h.1M402 200.7l-1.2 .8M404.1 200.7h.1M404.1 200.7v2.5M206.2 269.8h4.6M206.2 268.8h4.6M208.5 269.8h.1M208.5 268h.1M208.5 268v.8M208.5 269.8v.8M210.8 269.8h.1M210.8 268.8h.1"/>
<circle cx="360.9" cy="196.6" r=".49"/>
<circle cx="363.4" cy="197.4" r=".49"/>
<circle cx="360.9" cy="202.2" r=".49"/>
<circle cx="363.4" cy="201.4" r=".49"/>
</g>
<g fill="none" stroke="#f00" stroke-width=".25">
<path d="M231.3 73.7h.1M231.3 63.5h.1M231.3 63.5v2.6M231.3 71.2v2.5M363.4 78.8h.1M363.4 78.8h2.6M363.4 81.3h.1M363.4 83.9h.1M363.4 81.3h2.6M363.4 83.9h2.6M360.9 193.1h.1M360.9 193.1v2.5"/>
<path d="M363.4 193.1h.1M363.4 193.1v2.5M404.1 193.1h.1M404.1 190.5h.1M404.1 180.4h.1M404.1 180.4v2.5M404.1 188v2.5M404.1 193.1v2.5M360.9 205.8h.1M360.9 203.2v2.6M363.4 205.8h.1M363.4 203.2v2.6"/>
<path d="M404.1 205.8h.1M404.1 203.2v2.6M208.5 265.5h.1M208.5 273.1h.1M208.5 265.5v2.5M208.5 270.6v2.5"/>
</g>
<path d="M233.9 50.8h.1M233.9 50.8h2.5M236.4 49.8h5.1v2.1h-5.1zM241.5 50.8h2.5M244 50.8h.1" fill="none" stroke="#808080" stroke-width=".25"/>
<circle cx="358.3" cy="55.9" r=".49" fill="#f0f"/>
<circle cx="358.3" cy="55.9" r=".49" fill="none" stroke="#f0f" stroke-width=".25"/>
<circle cx="228.8" cy="170.2" r=".49" fill="#f0f"/>
<circle cx="228.8" cy="170.2" r=".49" fill="none" stroke="#f0f" stroke-width=".25"/>
<circle cx="358.3" cy="83.8" r=".49" fill="#f0f"/>
<circle cx="358.3" cy="83.8" r=".49" fill="none" stroke="#f0f" stroke-width=".25"/>
<circle cx="157.7" cy="264.2" r=".49" fill="#f0f"/>
<circle cx="157.7" cy="264.2" r=".49" fill="none" stroke="#f0f" stroke-width=".25"/>
<circle cx="165.3" cy="276.9" r=".49" fill="#f0f"/>
<circle cx="165.3" cy="276.9" r=".49" fill="none" stroke="#f0f" stroke-width=".25"/>
<circle cx="208.5" cy="259.1" r=".49" fill="#f0f"/>
<circle cx="208.5" cy="259.1" r=".49" fill="none" stroke="#f0f" stroke-width=".25"/>
<circle cx="114.5" cy="190.5" r=".49" fill="#f0f"/>
<circle cx="114.5" cy="190.5" r=".49" fill="none" stroke="#f0f" stroke-width=".25"/>
<circle cx="117" cy="188" r=".49" fill="#f0f"/>
<circle cx="117" cy="188" r=".49" fill="none" stroke="#f0f" stroke-width=".25"/>
<circle cx="119.6" cy="185.4" r=".49" fill="#f0f"/>
<circle cx="119.6" cy="185.4" r=".49" fill="none" stroke="#f0f" stroke-width=".25"/>
<circle cx="363.4" cy="208.3" r=".49" fill="#f0f"/>
<circle cx="363.4" cy="208.3" r=".49" fill="none" stroke="#f0f" stroke-width=".25"/>
<circle cx="216.1" cy="144.8" r=".49" fill="#f0f"/>
<circle cx="216.1" cy="144.8" r=".49" fill="none" stroke="#f0f" stroke-width=".25"/>
<circle cx="221.2" cy="58.4" r=".49" fill="#f0f"/>
<circle cx="221.2" cy="58.4" r=".49" fill="none" stroke="#f0f" stroke-width=".25"/>
<circle cx="53.5" cy="170.2" r=".49" fill="#f0f"/>
<circle cx="53.5" cy="170.2" r=".49" fill="none" stroke="#f0f" stroke-width=".25"/>
<circle cx="51" cy="172.7" r=".49" fill="#f0f"/>
<circle cx="51" cy="172.7" r=".49" fill="none" stroke="#f0f" stroke-width=".25"/>
<circle cx="137.3" cy="167.7" r=".49" fill="#f0f"/>
<circle cx="137.3" cy="167.7" r=".49" fill="none" stroke="#f0f" stroke-width=".25"/>
<circle cx="226.2" cy="175.3" r=".49" fill="#f0f"/>
<circle cx="226.2" cy="175.3" r=".49" fill="none" stroke="#f0f" stroke-width=".25"/>
<circle cx="218.6" cy="55.9" r=".49" fill="#f0f"/>
<circle cx="218.6" cy="55.9" r=".49" fill="none" stroke="#f0f" stroke-width=".25"/>
<circle cx="335.5" cy="208.3" r=".49" fill="#f0f"/>
<circle cx="335.5" cy="208.3" r=".49" fill="none" stroke="#f0f" stroke-width=".25"/>
<circle cx="259.3" cy="200.7" r=".49" fill="#f0f"/>
<circle cx="259.3" cy="200.7" r=".49" fill="none" stroke="#f0f" stroke-width=".25"/>
<circle cx="213.5" cy="147.3" r=".49" fill="#f0f"/>
<circle cx="213.5" cy="147.3" r=".49" fill="none" stroke="#f0f" stroke-width=".25"/>
<circle cx="320.2" cy="162.6" r=".49" fill="#f0f"/>
<circle cx="320.2" cy="162.6" r=".49" fill="none" stroke="#f0f" stroke-width=".25"/>
<circle cx="317.7" cy="160" r=".49" fill="#f0f"/>
<circle cx="317.7" cy="160" r=".49" fill="none" stroke="#f0f" stroke-width=".25"/>
<circle cx="84" cy="151.1" r=".49" fill="#f0f"/>
<circle cx="84" cy="151.1" r=".49" fill="none" stroke="#f0f" stroke-width=".25"/>
<circle cx="84" cy="177.8" r=".49" fill="#f0f"/>
<circle cx="84" cy="177.8" r=".49" fill="none" stroke="#f0f" stroke-width=".25"/>
<circle cx="76.4" cy="175.3" r=".49" fill="#f0f"/>
<circle cx="76.4" cy="175.3" r=".49" fill="none" stroke="#f0f" stroke-width=".25"/>
<circle cx="241.5" cy="76.2" r=".49" fill="#f0f"/>
<circle cx="241.5" cy="76.2" r=".49" fill="none" stroke="#f0f" stroke-width=".25"/>
<circle cx="91.6" cy="250.2" r=".49" fill="#f0f"/>
<circle cx="91.6" cy="250.2" r=".49" fill="none" stroke="#f0f" stroke-width=".25"/>
<text font-size="8.1" x="124.7" y="9.1">BoosterPack Headers and Peripherals</text>
<text font-size="5.3" x="165.3" y="288.8">External flash</text>
<g font-size="4.8">
<text x="157.7" y="156.3">CC1350 IO block</text>
<text x="317.7" y="267.3">LAUNCHXL-CC1350EU</text>
</g>
<g font-size="4.1">
<text x="350.7" y="38.9">5V and 3V header</text>
<text x="330.4" y="121.4">Jumpers M13-M14 to be mounted</text>
<text x="330.4" y="125.5">on header P6</text>
</g>
<g font-size="3.8">
<text x="333.7" y="275">TER</text>
<text x="333.7" y="282.6">NN</text>
</g>
<g font-size="3.3">
<text x="318.5" y="261.8">Title:</text>
<text x="318.5" y="272">Drawn:</text>
<text x="318.5" y="279.6">Checked:</text>
<text x="318.5" y="287.2">Size:</text>
<text x="348.9" y="287.2">Rev:</text>
<text x="379.4" y="287.2">Sheet:</text>
<text x="328.6" y="289.8">A3</text>
<text x="359.1" y="289.8">1.3.0</text>
<text x="392.1" y="289.8">2</text>
<text x="397.2" y="289.8">of 5</text>
</g>
<g font-size="2.3">
<text x="78.9" y="28.3">CC1350_VDD</text>
<text x="117.5" y="28.3">+5V</text>
<text x="84" y="32.4">BP pin</text>
<text x="86.6" y="34.9">1</text>
<text x="91.1" y="35.1">1</text>
<text x="108.7" y="35.1">2</text>
<text x="109.4" y="32.4">BP pin</text>
<text x="112" y="34.9">21</text>
<text x="245.3" y="32.4">BP pin</text>
<text x="247.9" y="34.9">40</text>
<text x="253.7" y="35.1">1</text>
<text x="271.2" y="35.1">2</text>
<text x="274.5" y="32.4">BP pin</text>
<text x="277.1" y="34.9">20</text>
<text x="86.6" y="40">3</text>
<text x="91.1" y="37.6">3</text>
<text x="91.1" y="40.1">5</text>
<text x="108.7" y="37.6">4</text>
<text x="108.7" y="40.1">6</text>
<text x="112" y="37.5">22</text>
<text x="112" y="40">23</text>
<text x="247.9" y="37.5">39</text>
<text x="253.7" y="37.6">3</text>
<text x="253.7" y="40.1">5</text>
<text x="271.2" y="37.6">4</text>
<text x="271.2" y="40.1">6</text>
<text x="277.1" y="37.5">19</text>
<text x="277.1" y="40">18</text>
<text x="86.6" y="42.5">4</text>
<text x="86.6" y="45.1">5</text>
<text x="89.9" y="47.8">11</text>
<text x="91.1" y="42.7">7</text>
<text x="91.1" y="45.2">9</text>
<text x="108.7" y="42.7">8</text>
<text x="108.7" y="45.2">10</text>
<text x="108.7" y="47.8">12</text>
<text x="112" y="42.5">24</text>
<text x="112" y="45.1">25</text>
<text x="112" y="47.6">26</text>
<text x="247.9" y="42.5">37</text>
<text x="247.9" y="47.6">35</text>
<text x="252.4" y="47.8">11</text>
<text x="253.7" y="42.7">7</text>
<text x="253.7" y="45.2">9</text>
<text x="271.2" y="42.7">8</text>
<text x="271.2" y="45.2">10</text>
<text x="271.2" y="47.8">12</text>
<text x="277.1" y="42.5">17</text>
<text x="277.1" y="45.1">16</text>
<text x="277.1" y="47.6">15</text>
<text x="350.5" y="44.8">CC1350_VDD</text>
<text x="86.6" y="50.2">7</text>
<text x="86.6" y="52.7">8</text>
<text x="89.9" y="50.3">13</text>
<text x="89.9" y="52.8">15</text>
<text x="108.7" y="50.3">14</text>
<text x="108.7" y="52.8">16</text>
<text x="112" y="50.2">27</text>
<text x="112" y="52.7">28</text>
<text x="252.4" y="50.3">13</text>
<text x="252.4" y="52.8">15</text>
<text x="271.2" y="50.3">14</text>
<text x="271.2" y="52.8">16</text>
<text x="277.1" y="50.2">14</text>
<text x="277.1" y="52.7">13</text>
<text x="362.9" y="50.3">1</text>
<text x="362.9" y="52.8">2</text>
<text x="86.6" y="55.2">9</text>
<text x="86.6" y="57.8">10</text>
<text x="89.9" y="55.4">17</text>
<text x="89.9" y="57.9">19</text>
<text x="108.7" y="55.4">18</text>
<text x="108.7" y="57.9">20</text>
<text x="112" y="55.2">29</text>
<text x="112" y="57.8">30</text>
<text x="252.4" y="55.4">17</text>
<text x="252.4" y="57.9">19</text>
<text x="271.2" y="55.4">18</text>
<text x="271.2" y="57.9">20</text>
<text x="277.1" y="55.2">12</text>
<text x="277.1" y="57.8">11</text>
<text x="362.9" y="55.4">3</text>
<text x="356.3" y="72.7">+5V</text>
<text x="362.9" y="78.2">1</text>
<text x="362.9" y="80.8">2</text>
<text x="362.9" y="83.3">3</text>
<text x="78.2" y="145.1">CC1350_VDD</text>
<text x="347.7" y="144.3">2</text>
<text x="347.7" y="146.8">4</text>
<text x="365.2" y="144.3">1</text>
<text x="365.2" y="146.8">3</text>
<text x="159.7" y="167.1">6</text>
<text x="189.9" y="167.1">27</text>
<text x="159.7" y="169.7">7</text>
<text x="159.7" y="172.2">8</text>
<text x="189.9" y="169.7">28</text>
<text x="189.9" y="172.2">29</text>
<text x="158.4" y="177.3">10</text>
<text x="158.4" y="179.8">11</text>
<text x="159.7" y="174.8">9</text>
<text x="189.9" y="174.8">30</text>
<text x="189.9" y="177.3">31</text>
<text x="189.9" y="179.8">32</text>
<text x="158.4" y="182.4">12</text>
<text x="158.4" y="184.9">14</text>
<text x="189.9" y="182.4">36</text>
<text x="189.9" y="184.9">37</text>
<text x="158.4" y="187.5">15</text>
<text x="158.4" y="190">16</text>
<text x="189.9" y="187.5">38</text>
<text x="189.9" y="190">39</text>
<text x="158.4" y="192.5">17</text>
<text x="158.4" y="195.1">18</text>
<text x="158.4" y="197.6">19</text>
<text x="189.9" y="192.5">40</text>
<text x="189.9" y="195.1">41</text>
<text x="189.9" y="197.6">42</text>
<text x="332.4" y="193.8" transform="rotate(-90 332.4 193.8)">2</text>
<text x="334.9" y="193.8" transform="rotate(-90 334.9 193.8)">4</text>
<text x="360.3" y="193.8" transform="rotate(-90 360.3 193.8)">1</text>
<text x="362.9" y="193.8" transform="rotate(-90 362.9 193.8)">3</text>
<text x="390.8" y="193.8" transform="rotate(-90 390.8 193.8)">2</text>
<text x="403.5" y="193.8" transform="rotate(-90 403.5 193.8)">2</text>
<text x="158.4" y="200.2">20</text>
<text x="158.4" y="202.7">21</text>
<text x="189.9" y="200.2">43</text>
<text x="158.4" y="205.2">26</text>
<text x="332.4" y="206.3" transform="rotate(-90 332.4 206.3)">1</text>
<text x="334.9" y="206.3" transform="rotate(-90 334.9 206.3)">3</text>
<text x="360.3" y="206.3" transform="rotate(-90 360.3 206.3)">2</text>
<text x="362.9" y="206.3" transform="rotate(-90 362.9 206.3)">4</text>
<text x="390.8" y="206.3" transform="rotate(-90 390.8 206.3)">1</text>
<text x="403.5" y="206.3" transform="rotate(-90 403.5 206.3)">1</text>
<text x="89.1" y="244.2">CC1350_VDD</text>
<text x="155.1" y="240.4">CC1350_VDD</text>
<text x="205.9" y="250.5">CC1350_VDD</text>
<text x="167.3" y="263.7">1</text>
<text x="167.3" y="258.6">5</text>
<text x="167.3" y="261.1">6</text>
<text x="197.6" y="258.6">8</text>
<text x="167.3" y="266.2">3</text>
<text x="167.3" y="268.7">7</text>
<text x="197.6" y="268.7">2</text>
<text x="167.3" y="273.8">4</text>
<text x="167.3" y="276.4">9</text>
<text x="318.5" y="294">Date:</text>
<text x="354" y="294">Tuesday, November 22, 2016</text>
</g>
<g font-size="2.3" fill="#000080">
<text x="94.2" y="32.6">J1</text>
<text x="256.7" y="32.6">J2</text>
<text x="370.8" y="45.3">P1</text>
<text x="91.6" y="63.1">SSQ-110-23-L-D</text>
<text x="254.2" y="63.1">SSQ-110-23-L-D</text>
<text x="360.9" y="63.1">BB02-HC031-KB1-603000</text>
<text x="233.9" y="68.2">R52</text>
<text x="233.9" y="70.7">0</text>
<text x="370.8" y="73.2">P2</text>
<text x="360.9" y="91">BB02-HC031-KB1-603000</text>
<text x="352" y="130.4">M13M14</text>
<text x="350.7" y="139.3">P6</text>
<text x="350.7" y="154.5">BB02-HJ041-KB1-603000</text>
<text x="77.7" y="157.1">R2</text>
<text x="77.7" y="159.6">3.3k</text>
<text x="86.6" y="157.1">R3</text>
<text x="86.6" y="159.6">3.3k</text>
<text x="162.8" y="164.7">U1B</text>
<text x="338" y="179.9">R56</text>
<text x="366" y="179.9">R55</text>
<text x="338" y="182.5">100</text>
<text x="366" y="182.5">100</text>
<text x="393.9" y="185">R15</text>
<text x="406.6" y="185">R14</text>
<text x="393.9" y="187.5">180</text>
<text x="406.6" y="187.5">220</text>
<text x="338" y="197.7">SW1</text>
<text x="367.5" y="197.7">SW2</text>
<text x="338" y="200.2">1188E-1K2-V</text>
<text x="367.5" y="200.7">1188E-1K2-V</text>
<text x="162.8" y="210.4">CC1350F128RGZ</text>
<text x="381.2" y="212.9">CR1</text>
<text x="381.2" y="215.5">LPL296-J2L2-25</text>
<text x="400.3" y="212.9">CR2</text>
<text x="400.3" y="215.5">LS L296-P2Q2-1</text>
<text x="160.2" y="251">R11</text>
<text x="160.2" y="253.6">2.2k</text>
<text x="170.4" y="256.1">U4</text>
<text x="211" y="267.5">C30</text>
<text x="210.8" y="272.6">100nF</text>
<text x="170.4" y="281.5">MX25R8035FZUIL0</text>
</g>
<g font-size="2.3" fill="#f00">
<text x="229.3" y="34.9">DIO7_GLED</text>
<text x="70.6" y="40">DIO3_TXD</text>
<text x="70.6" y="37.4">DIO23_Analog 2</text>
<text x="121.4" y="40">DIO25_Analog</text>
<text x="229.3" y="40">DIO20_Flash_CS 38</text>
<text x="229.3" y="37.4">DIO6_RLED</text>
<text x="287.7" y="40">DIO11_CS</text>
<text x="287.7" y="37.6">DIO12</text>
<text x="70.6" y="42.5">DIO2_RXD</text>
<text x="70.6" y="47.6">DIO24_Analog 6</text>
<text x="70.6" y="45.3">DIO22</text>
<text x="121.4" y="47.6">DIO28_Analog</text>
<text x="121.4" y="45">DIO27_Analog</text>
<text x="121.4" y="42.5">DIO26_Analog</text>
<text x="229.3" y="45">DIO18_RTS/SWO36</text>
<text x="229.3" y="47.6">BP_RESET</text>
<text x="229.3" y="42.5">DIO19_CTS</text>
<text x="287.7" y="47.6">DIO9_MOSI</text>
<text x="287.7" y="45">LP_RESET</text>
<text x="70.6" y="50.1">DIO10_SCLK</text>
<text x="70.6" y="52.9">DIO21</text>
<text x="121.4" y="50.1">DIO29_Analog</text>
<text x="121.4" y="52.7">DIO30_Analog</text>
<text x="185.1" y="51.9">CC1350_TMS</text>
<text x="287.7" y="50.1">DIO8_MISO</text>
<text x="287.7" y="52.7">DIO13_BTN1</text>
<text x="70.6" y="55.2">DIO4_SCL</text>
<text x="70.6" y="57.7">DIO5_SDA</text>
<text x="121.4" y="57.7">DIO1_RF_SW</text>
<text x="185.1" y="54.4">CC1350_TCK</text>
<text x="185.1" y="57">DIO16_TDO</text>
<text x="185.1" y="59.5">DIO17_TDI</text>
<text x="287.7" y="55.2">DIO14_BTN2</text>
<text x="287.7" y="58">DIO15</text>
<text x="185.1" y="62.1">CC1350_RESET</text>
<text x="142.9" y="167">DIO1_RF_SW</text>
<text x="196.3" y="167">DIO17_TDI</text>
<text x="12.4" y="173.8">CC1350_TXD</text>
<text x="12.4" y="168.7">DIO1_RF_SW</text>
<text x="12.4" y="171.3">CC1350_RXD</text>
<text x="142.9" y="169.5">DIO2_RXD</text>
<text x="142.9" y="172">DIO3_TXD</text>
<text x="196.3" y="169.5">DIO18_RTS/SWO</text>
<text x="196.3" y="172">DIO19_CTS</text>
<text x="272" y="170.8">CC1350_SWO</text>
<text x="142.9" y="179.7">DIO6_RLED</text>
<text x="142.9" y="177.1">DIO5_SDA</text>
<text x="142.9" y="174.6">DIO4_SCL</text>
<text x="196.3" y="177.3">DIO21</text>
<text x="196.3" y="179.9">DIO22</text>
<text x="196.3" y="174.6">DIO20_Flash_CS</text>
<text x="142.9" y="182.2">DIO7_GLED</text>
<text x="142.9" y="184.7">DIO8_MISO</text>
<text x="196.3" y="182.2">DIO23_Analog</text>
<text x="196.3" y="184.7">DIO24_Analog</text>
<text x="142.9" y="189.8">DIO10_SCLK</text>
<text x="142.9" y="187.3">DIO9_MOSI</text>
<text x="196.3" y="187.3">DIO25_Analog</text>
<text x="196.3" y="189.8">DIO26_Analog</text>
<text x="142.9" y="197.4">DIO13_BTN1</text>
<text x="142.9" y="192.4">DIO11_CS</text>
<text x="142.9" y="195.1">DIO12</text>
<text x="196.3" y="192.4">DIO27_Analog</text>
<text x="196.3" y="194.9">DIO28_Analog</text>
<text x="196.3" y="197.4">DIO29_Analog</text>
<text x="142.9" y="200">DIO14_BTN2</text>
<text x="142.9" y="202.7">DIO15</text>
<text x="196.3" y="200">DIO30_Analog</text>
<text x="270.7" y="201.3">CC1350_SW_PWR</text>
<text x="142.9" y="205.1">DIO16_TDO</text>
</g>
<g font-size="2.3" fill="#808080">
<text x="231.3" y="52.9">R47</text>
<text x="231.3" y="50.4">R46</text>
<text x="241.5" y="52.9">DNM 33</text>
<text x="241.5" y="50.4">DNM 34</text>
<text x="231.3" y="55.5">R48</text>
<text x="231.3" y="58">R49</text>
<text x="241.5" y="55.5">DNM 32</text>
<text x="241.5" y="58">DNM 31</text>
<text x="294.8" y="68.2">R51</text>
<text x="294.8" y="70.7">DNM</text>
<text x="85.3" y="257.4">R60</text>
<text x="101.8" y="257.4">R59</text>
<text x="85.3" y="259.9">DNM</text>
<text x="101.8" y="259.9">DNM</text>
</g>
<g font-size="2.3" fill="#004080">
<text x="164" y="168.7">DIO_1</text>
<text x="164" y="171.3">DIO_2</text>
<text x="164" y="173.8">DIO_3</text>
<text x="179" y="168.7">DIO_17</text>
<text x="179" y="171.3">DIO_18</text>
<text x="179" y="173.8">DIO_19</text>
<text x="164" y="176.4">DIO_4</text>
<text x="164" y="178.9">DIO_5</text>
<text x="179" y="176.4">DIO_20</text>
<text x="179" y="178.9">DIO_21</text>
<text x="164" y="181.4">DIO_6</text>
<text x="164" y="184">DIO_7</text>
<text x="179" y="181.4">DIO_22</text>
<text x="179" y="184">DIO_23</text>
<text x="164" y="186.5">DIO_8</text>
<text x="164" y="189.1">DIO_9</text>
<text x="164" y="191.6">DIO_10</text>
<text x="179" y="186.5">DIO_24</text>
<text x="179" y="189.1">DIO_25</text>
<text x="179" y="191.6">DIO_26</text>
<text x="164" y="194.1">DIO_11</text>
<text x="164" y="196.7">DIO_12</text>
<text x="179" y="194.1">DIO_27</text>
<text x="179" y="196.7">DIO_28</text>
<text x="164" y="199.2">DIO_13</text>
<text x="164" y="201.8">DIO_14</text>
<text x="179" y="199.2">DIO_29</text>
<text x="179" y="201.8">DIO_30</text>
<text x="164" y="204.3">DIO_15</text>
<text x="164" y="206.8">DIO_16</text>
<text x="171.7" y="260.2">SI/SIO0</text>
<text x="171.7" y="262.7">SCLK</text>
<text x="189.7" y="260.2">VCC</text>
<text x="171.7" y="265.3">nCS</text>
<text x="171.7" y="267.8">nWP/SIO2</text>
<text x="171.7" y="275.4">GND</text>
<text x="171.7" y="270.3">nRST/SIO3</text>
<text x="185.4" y="270.3">SO/SIO1</text>
<text x="171.7" y="278">EGP</text>
</g>
<g font-size="1.8">
<text x="44.2" y="1.9">1</text>
<text x="127.1" y="1.9">2</text>
<text x="210.1" y="1.9">3</text>
<text x="293" y="1.9">4</text>
<text x="376" y="1.9">5</text>
<text x=".8" y="40.6">A</text>
<text x="418.2" y="40.6">A</text>
<text x=".8" y="113.6">B</text>
<text x="418.2" y="113.6">B</text>
<text x=".8" y="186.6">C</text>
<text x="418.2" y="186.6">C</text>
<text x=".8" y="259.5">D</text>
<text x="418.2" y="259.5">D</text>
<text x="44.2" y="296.3">1</text>
<text x="127.1" y="296.3">2</text>
<text x="210.1" y="296.3">3</text>
<text x="293" y="296.3">4</text>
<text x="376" y="296.3">5</text>
</g>
</svg>
